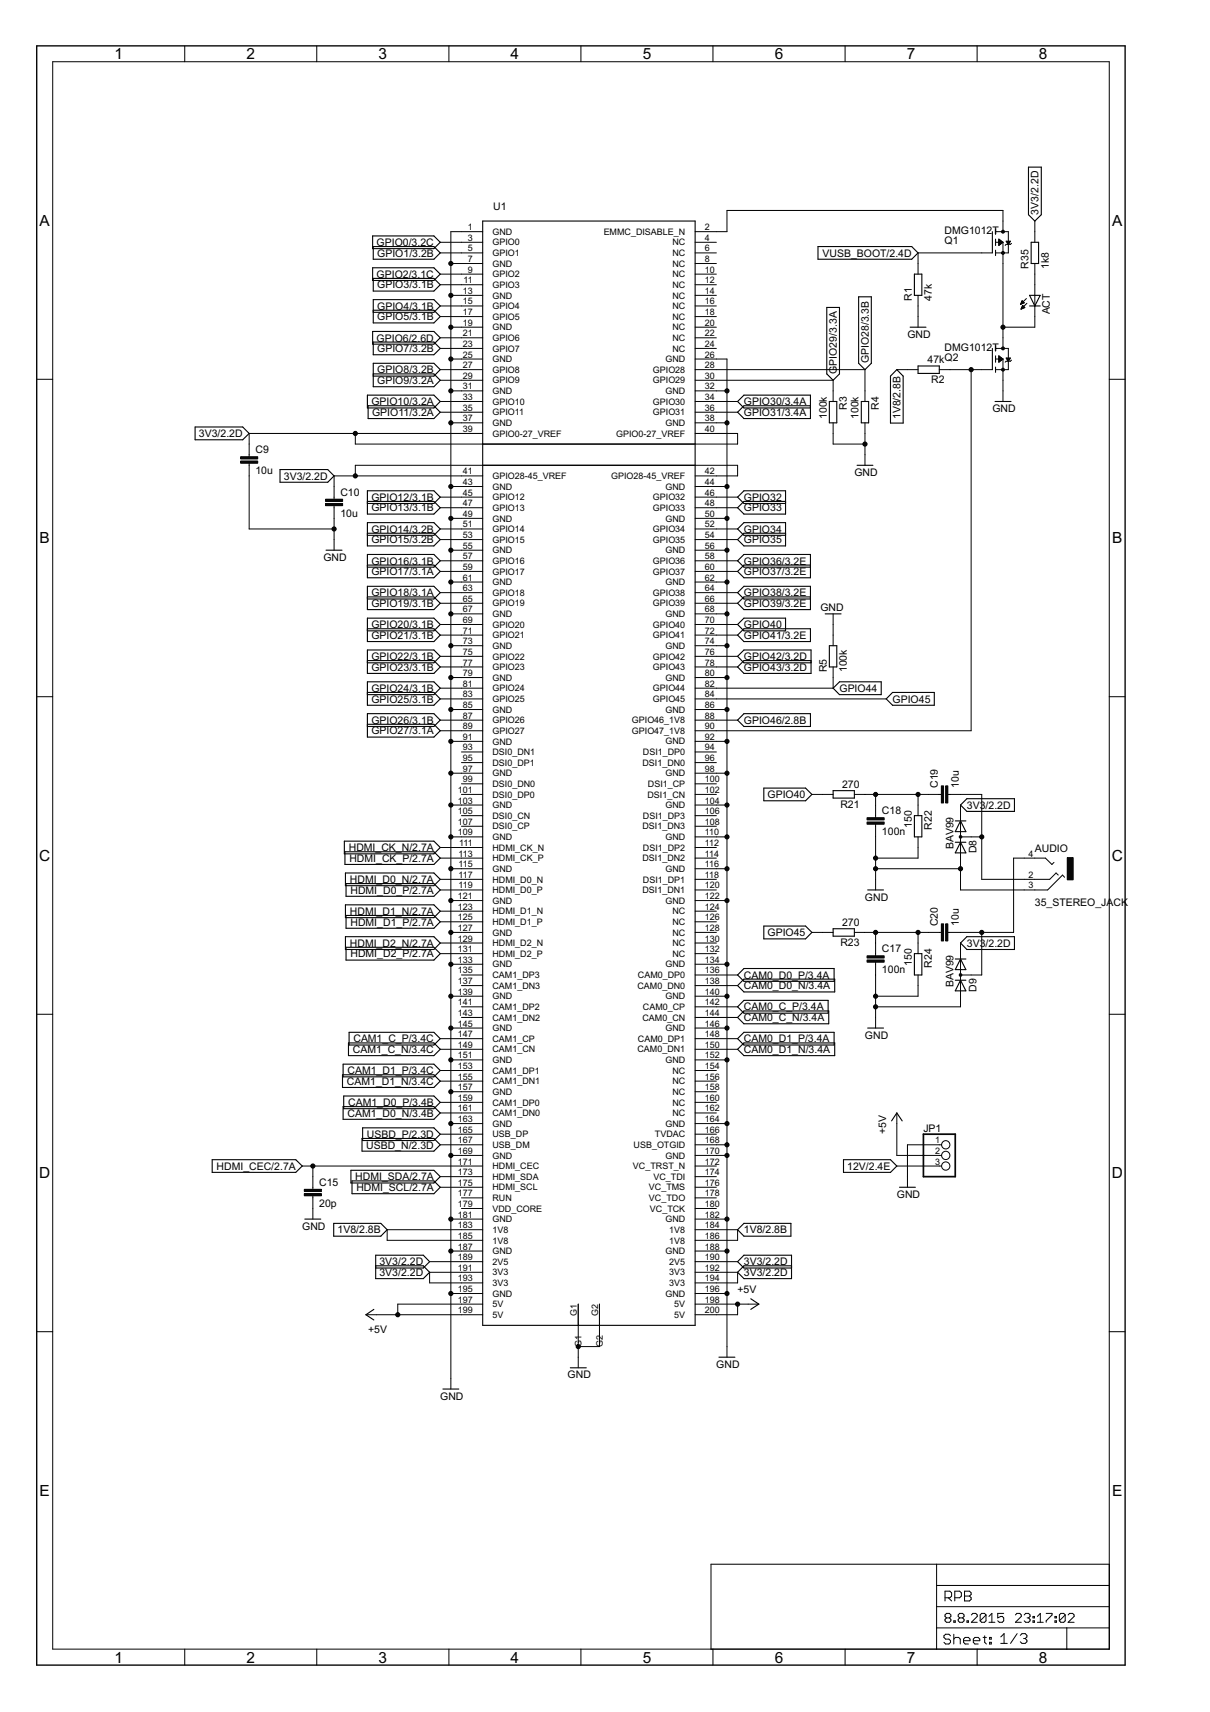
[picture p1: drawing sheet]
<svg xmlns="http://www.w3.org/2000/svg" width="210mm" height="297mm" viewBox="0 0 210 297" stroke-linecap="round" stroke-linejoin="round" font-family="sans-serif">
<g fill="none" stroke="#000" stroke-width=".19">
<path d="M83.7 38.4h36.9v191.6h-36.9zM172.7 39.7v1M178.4 29h2.2v8.3l-1.1 1.1-1.1-1.1zM64.6 40.9h10.7l1.1 1.1-1.1 1.1h-10.7zM64.6 46.5h10.7l1.1 1.1-1.1 1.1h-10.7zM64.6 57.5h10.7l1.1 1.1-1.1 1.1h-10.7zM64.7 42.8h10.6l1.1 1.1-1.1 1.1h-10.6zM64.7 48.3h10.6l1.1 1.1-1.1 1.1h-10.6zM64.7 53.8h10.6l1.1 1.1-1.1 1.1h-10.6v-4h10.6l1.1 1.1-1.1 1.1h-10.6M64.7 59.4h10.6l1.1 1.1-1.1 1.1h-10.6zM141.9 42.8h16.3l1.1 1.1-1.1 1.1h-16.3zM143.4 53.3h2.2v11.6l-1.1 1.1-1.1-1.1z"/>
<path d="M148.9 51.5h2.3v11.5l-1.1 1.1-1.2-1.1zM157.9 56.8h2.7M158.6 47.6h1.3v3.6h-1.3zM172.1 40.2v3.7M172.7 41.5v1.1M172.7 43.4v.9M178.6 51.2h1.8l-.9 1.9zM178.6 53.1h1.8M178.9 42h1.3v3.7h-1.3zM33.8 74.1h8.3l1.1 1.1-1.1 1.1h-8.3zM63.7 68.6h11.6l1.1 1.1-1.1 1.1h-11.6zM63.9 70.4h11.4l1.1 1.1-1.1 1.1h-11.4z"/>
<path d="M64.7 64.9h10.6l1.1 1.1-1.1 1.1h-10.6v-4.1h10.6l1.1 1.1-1.1 1.2h-10.6M83.7 77h36.9M140.6 70.4h-11.5l-1.1 1.1 1.1 1.1h11.5v-4h-11.5l-1.1 1.1 1.1 1.1h11.5M143.9 69.7h1.3v3.7h-1.3zM149.4 69.7h1.3v3.7h-1.3zM155.6 64.1l1.1 1.2v8.1h-2.2v-8.1zM159.3 63.5h3.6v1.3h-3.6zM172.1 60.5v3.6M172.6 69.7h2.8M172.7 60v.9M172.7 61.7v1.1M172.7 63.7v.9"/>
<path d="M48.6 81.5h8.3l1.1 1.1-1.1 1.1h-8.3zM56.6 95.5h2.7M63.7 87h11.6l1.1 1.1-1.1 1.1h-11.6v-4h11.6l1.1 1.1-1.1 1.1h-11.6M63.7 92.5h11.6l1.1 1.1-1.1 1.1h-11.6v-4h11.6l1.1 1.1-1.1 1.1h-11.6M63.7 98h11.6l1.1 1.1-1.1 1.1h-11.6v-4h11.6l1.1 1.1-1.1 1.1h-11.6M83.7 80.7h36.9M136.3 87h-7.2l-1.1 1.1 1.1 1.1h7.2v-4h-7.2l-1.1 1.1 1.1 1.1h7.2M136.3 92.5h-7.2l-1.1 1.1 1.1 1.1h7.2v-4h-7.2l-1.1 1.1 1.1 1.1h7.2M140.6 98h-11.5l-1.1 1.1 1.1 1.1h11.5v-4h-11.5l-1.1 1.1 1.1 1.1h11.5M148.7 80.7h2.7M63.7 114.6h11.6l1.1 1.1-1.1 1.1h-11.6v-4h11.6l1.1 1.1-1.1 1.1h-11.6M63.7 109.1h11.6l1.1 1.1-1.1 1.1h-11.6v-4h11.6l1.1 1.1-1.1 1.1h-11.6"/>
<path d="M63.7 103.6h11.6l1.1 1.1-1.1 1.1h-11.6v-4.1h11.6l1.1 1.1-1.1 1.1h-11.6M128 110.2l1.1-1.1h11.5v2.2h-11.5zM128 108.4l1.1-1.1h7.2v2.2h-7.2zM140.6 103.6h-11.5l-1.1 1.1 1.1 1.1h11.5v-4.1h-11.5l-1.1 1.1 1.1 1.1h11.5M140.7 114.6h-11.6l-1.1 1.1 1.1 1.1h11.6v-4h-11.6l-1.1 1.1 1.1 1.1h11.6M143.2 106.5h2.7M143.9 112h1.3v3.7h-1.3zM144.5 119.4l1.1-1.1h7.3v2.2h-7.3zM63.7 125.7h11.6l1.1 1.1-1.1 1.1h-11.6v-4.1h11.6l1.1 1.1-1.1 1.1h-11.6M63.7 120.1h11.6l1.1 1.2-1.1 1.1h-11.6v-4.1h11.6l1.1 1.1-1.1 1.1h-11.6M129.1 123.8h11.5v2.2h-11.5l-1.1-1.1zM132.5 136.7h7.2l1.1 1.1-1.1 1.1h-7.2z"/>
<path d="M144.5 137.2h3.7v1.3h-3.7zM154.8 120.1h7.3v2.3h-7.3l-1.1-1.1zM166.6 139.7l1.1-1.1h8.3v2.2h-8.3zM59.7 145.9h15.6l1.1 1.1-1.1 1.1h-15.6zM59.8 147.8h15.5l1.1 1.1-1.1 1.1h-15.5zM59.9 151.5h15.4l1.1 1.1-1.1 1.1h-15.4zM59.9 157h15.4l1.1 1.1-1.1 1.1h-15.4zM60 153.3h15.3l1.1 1.1-1.1 1.1h-15.3zM60 158.8h15.3l1.1 1.1-1.1 1.2h-15.3zM150.5 154.4h2.8M158.6 141.5h1.3v3.7h-1.3zM165.7 142.4h1.9"/>
<path d="M165.7 146.1h1.9M166.6 142.4l1 1.9h-1.9zM166.6 146.1l1 1.9h-1.9zM59.9 162.5h15.4l1.1 1.1-1.1 1.1h-15.4zM60 164.4h15.3l1.1 1.1-1.1 1.1h-15.3zM60.6 179.1h14.7l1.1 1.1-1.1 1.1h-14.7zM129.1 168h15.6v2.3h-15.6l-1.1-1.1zM129.1 169.9h15.7v2.2h-15.7l-1.1-1.1zM129.1 173.6h14.6v2.2h-14.6l-1.1-1.1zM129.1 175.4h14.7v2.2h-14.7l-1.1-1.1zM132.5 160.7h7.2l1.1 1.1-1.1 1.1h-7.2zM144.5 161.1h3.7v1.3h-3.7z"/>
<path d="M150.5 178.4h2.8M158.6 165.5h1.3v3.7h-1.3zM165.7 166.4h1.9M165.7 170.1h1.9M166.6 163.6l1.1-1.1h8.3v2.2h-8.3zM166.6 166.4l1 1.8h-1.9zM166.6 170.1l1 1.8h-1.9zM59.4 186.5h15.9l1.1 1.1-1.1 1.1h-15.9zM59.5 184.6h15.8l1.1 1.1-1.1 1.1h-15.8zM59.5 192h15.8l1.1 1.1-1.1 1.1h-15.8zM59.6 190.2h15.7l1.1 1.1-1.1 1.1h-15.7zM60.5 181h14.8l1.1 1.1-1.1 1.1h-14.8z"/>
<path d="M62.8 197.5h12.5l1.1 1.1-1.1 1.1h-12.5zM62.9 195.7h12.4l1.1 1.1-1.1 1.1h-12.4zM128 180.2l1.1-1.1h15.6v2.2h-15.6zM128 182.1l1.1-1.1h15.7v2.2h-15.7zM154.7 194.5l.9-1.4 .9 1.4M36.8 201.2h14.5l1.1 1.1-1.1 1.1h-14.5zM52.9 211.5h2.7M57.9 212.3h8.2l1.1 1.1-1.1 1.1h-8.2zM60.9 203.1h14.4l1.1 1.1-1.1 1.1h-14.4zM61.1 204.9h14.2l1.1 1.1-1.1 1.1h-14.2zM65.2 219.6h8.2l1.1 1.1-1.1 1.1h-8.2v-4h8.2l1.1 1.1-1.1 1.1h-8.2M128 213.4l1.1-1.1h8.1v2.2h-8.1z"/>
<path d="M137.3 219.6h-8.2l-1.1 1.1 1.1 1.1h8.2v-4h-8.2l-1.1 1.1 1.1 1.1h8.2M146.3 201.2h8.2l1.1 1.1-1.1 1.1h-8.2zM156 206h2.8M64.9 227.2l-1.4 .9 1.4 .9M98.9 237.3h2.8M124.7 235.5h2.8M130.2 225.3l1.4 1-1.4 .9M76.8 241h2.8"/>
</g>
<g fill="none" stroke="#000" stroke-width=".17">
<path d="M9.1 10.7h183.3v275.4h-183.3zM32 8v2.7M54.9 8v2.7M77.9 8v2.7M100.8 8v2.7M123.7 8v2.7M146.6 8v2.7M169.5 8v2.7M179.5 38.4v3.6M76.4 42h7.3M76.4 43.9h7.3M76.4 47.6h7.3"/>
<path d="M76.4 49.4h7.3M76.4 53.1h7.3M76.4 54.9h7.3M76.4 58.6h7.3M78.2 45.7h5.5M78.2 51.2h5.5M78.2 56.8h5.5M83.7 40.2h-5.5v200.8M120.6 40.2h5.5v-3.7h47.9v3.7M120.6 42h3.7M120.6 43.9h3.7M120.6 45.7h3.7"/>
<path d="M120.6 47.6h3.7M120.6 49.4h3.7M120.6 51.2h3.7M120.6 53.1h3.7M120.6 54.9h3.7M120.6 56.8h3.7M120.6 58.6h3.7M159.3 51.2v5.6M172.1 43.9h-12.8v3.7M172.7 40.2h2.2v3.7h-2.2M172.7 42h1.3M173.3 42.4h.2"/>
<path d="M173.3 41.8h.4M173.3 42.3h.3M173.3 42.2h.4M173.3 42.2h.5M173.3 42.1h.6M173.3 42h.6M173.3 41.9h.5M173.3 41.5l.7 .5-.7 .6zM173.3 42.5h.1M173.3 41.8h.3M173.3 41.7h.2M173.3 41.6h.1"/>
<path d="M173.3 41.5h.1M174 42v18.5M174.5 41.8h.8l-.4 .6zM174.6 41.9h.6M174.6 42h.6M174.7 42.1h.4M174.8 42.2h.3M174.8 42.2h.2M174.9 42.3h.1M175.5 42.2l-.2 .2h-.8l-.1 .2M177 52.8h.1M177.1 52.7h.2"/>
<path d="M177.1 52.6h.4M177.1 52.6h.5M177.2 53.6h.1M177.2 52.5h.4M177.2 53.5h.3M177.2 52.4h.3M177.2 53.4h.5M177.2 52.3h.3M177.2 53.3h.6M177.3 52.2h.1M177.3 53.3h.4M177.3 52.2l.4 .3-.7 .3z"/>
<path d="M177.3 53.2h.3M177.4 53.1h.1M177.4 53h.1M177.8 53.4l-.4-.4-.3 .6M177.8 53.4l-.7 .2M178.1 51.8l-1.1 1M178.1 52.6l-1 1M179.5 45.7v11.1h-5.5M6.4 65.8h2.7M61.6 75.2v1.8h66.4v-1.8h-7.4M76.4 60.5h7.3M76.4 64.1h7.3"/>
<path d="M76.4 66h7.3M76.4 69.7h7.3M76.4 71.5h7.3M78.2 62.3h5.5M78.2 67.8h5.5M78.2 73.4h5.5M83.7 75.2h-40.5v4M120.6 60.5h3.7M120.6 62.3h5.5v173.2M120.6 64.1h29.5v5.6M120.6 66h23.9v3.7M120.6 67.8h5.5"/>
<path d="M120.6 69.7h7.4M120.6 71.5h7.4M120.6 73.4h5.5M144.5 73.4v3.6h5.6M150.1 73.4v7.3M155.6 64.1h3.7M162.9 64.1h9.2M168.5 64.1v62.7h-47.9M172.7 60.5h2.2v3.6h-2.2M172.7 62.3h1.3M173.3 61.7v1.1l.7-.5M173.3 62.1h.4"/>
<path d="M173.3 62.6h.2M173.3 62.6h.4M173.3 62.5h.5M173.3 62.4h.6M173.3 62.3h.7M173.3 62.3h.6M173.3 62.2h.5M173.3 61.7l.7 .6M173.3 62.8h.1M173.3 62.7h.1M173.3 62h.3M173.3 61.9h.2"/>
<path d="M173.3 61.8h.1M174 62.3v7.4M174.5 62.1h.8l-.4 .6zM174.6 62.2h.7M174.6 62.3h.6M174.7 62.3h.5M174.7 62.4h.4M174.8 62.5h.2M174.8 62.6h.2M174.9 62.6h.1M175.5 62.5l-.2 .2h-.8l-.1 .1M192.4 65.8h2.8"/>
<path d="M43.2 80.3v11.5h14.8M58 87.7v7.8M61.6 82.6v-1.9h66.4v1.9h-7.4M76.4 86.3h7.3M76.4 88.1h7.3M76.4 91.8h7.3M76.4 93.6h7.3M76.4 97.3h7.3M76.4 99.1h7.3M78.2 84.4h5.5M78.2 89.9h5.5M78.2 95.5h5.5"/>
<path d="M83.7 82.6h-25.7v4M120.6 84.4h5.5M120.6 86.3h7.4M120.6 88.1h7.4M120.6 89.9h5.5M120.6 91.8h7.4M120.6 93.6h7.4M120.6 95.5h5.5M120.6 97.3h7.4M120.6 99.1h7.4M76.4 102.8h7.3M76.4 104.7h7.3"/>
<path d="M76.4 108.4h7.3M76.4 110.2h7.3M76.4 113.9h7.3M76.4 115.7h7.3M76.4 119.4h7.3M78.2 101h5.5M78.2 106.5h5.5M78.2 112h5.5M78.2 117.6h5.5M120.6 101h5.5M120.6 102.8h7.4M120.6 104.7h7.4"/>
<path d="M120.6 106.5h5.5M120.6 108.4h7.4M120.6 110.2h7.4M120.6 112h5.5M120.6 113.9h7.4M120.6 115.7h7.4M120.6 117.6h5.5M144.5 115.7v3.7h-23.9M144.5 106.5v5.5M6.4 120.9h2.7M76.4 121.3h7.3M76.4 124.9h7.3"/>
<path d="M76.4 126.8h7.3M78.2 123.1h5.5M78.2 128.6h5.5M78.2 134.2h5.5M78.2 139.7h5.5M80.1 130.5h3.6M80.1 132.3h3.6M80.1 136h3.6M80.1 137.8h3.6M120.6 121.3h33.1M120.6 123.1h5.5M120.6 124.9h7.4"/>
<path d="M120.6 128.6h5.5M120.6 130.5h3.7M120.6 132.3h3.7M120.6 134.2h5.5M120.6 136h3.7M120.6 137.8h3.7M120.6 139.7h5.5M140.8 137.8h3.7M148.2 137.8h15.1M151.9 137.8v4.1M159.3 137.8v3.7M164.4 137.8h5.9v14.8h11.8l1.1-1.1 .4 .3"/>
<path d="M166.6 139.7v14.7h15.1l2.6-2.6 .4 .4M192.4 120.9h2.8M76.4 147h7.3M76.4 148.9h7.3M76.4 152.6h7.3M76.4 154.4h7.3M76.4 158.1h7.3M76.4 159.9h7.3M78.2 145.2h5.5M78.2 150.7h5.5M78.2 156.3h5.5M80.1 141.5h3.6"/>
<path d="M80.1 143.4h3.6M120.6 141.5h3.7M120.6 143.4h3.7M120.6 145.2h5.5M120.6 147h3.7M120.6 148.9h3.7M120.6 150.7h5.5M120.6 152.6h3.7M120.6 154.4h3.7M120.6 156.3h5.5M120.6 158.1h3.7M120.6 159.9h3.7"/>
<path d="M151.9 150.7h14.7M151.9 143v11.4M159.3 145.2v3.7h-7.4M166.6 145.2h3.7M182.8 149.6l-.3 .4-1.1-1.1h-5.6v12.9h-11.4M6.4 176h2.7M76.4 163.6h7.3M76.4 165.5h7.3M78.2 161.8h5.5M78.2 167.3h5.5M78.2 172.8h5.5M78.2 178.4h5.5"/>
<path d="M80.1 169.2h3.6M80.1 171h3.6M80.1 174.7h3.6M80.1 176.5h3.6M120.6 161.8h3.7M120.6 163.6h3.7M120.6 165.5h3.7M120.6 167.3h5.5M120.6 169.2h7.4M120.6 171h7.4M120.6 172.8h5.5M120.6 174.7h7.4"/>
<path d="M120.6 176.5h7.4M120.6 178.4h5.5M140.8 161.8h3.7M148.2 161.8h15.1M151.9 161.8v4M151.9 166.9v11.5M159.3 169.2v3.6h-7.4M159.3 161.8v3.7M166.6 163.6v11.1h-14.7M170.3 161.8v7.4h-3.7M192.4 176h2.8M76.4 180.2h7.3"/>
<path d="M76.4 182.1h7.3M76.4 185.7h7.3M76.4 187.6h7.3M76.4 191.3h7.3M76.4 193.1h7.3M76.4 196.8h7.3M76.4 198.6h7.3M78.2 183.9h5.5M78.2 189.4h5.5M78.2 194.9h5.5M120.6 180.2h7.4M120.6 182.1h7.4"/>
<path d="M120.6 183.9h5.5M120.6 185.7h3.7M120.6 187.6h3.7M120.6 189.4h3.7M120.6 191.3h3.7M120.6 193.1h3.7M120.6 194.9h5.5M120.6 196.8h3.7M120.6 198.6h5.5M155.6 193.1v7.4h7.7M163.3 198.6h-5.9v7.4M52.4 202.3h31.3"/>
<path d="M54.3 202.3v4.1M54.3 207.5v4M74.5 218.9h9.2M76.4 204.2h7.3M76.4 206h7.3M78.2 200.5h5.5M78.2 211.5h5.5M78.2 217.1h5.5M80.1 207.8h3.6M80.1 209.7h3.6M83.7 213.4h-16.5v1.8h16.5M120.6 200.5h5.5"/>
<path d="M120.6 202.3h3.7M120.6 204.2h3.7M120.6 206h3.7M120.6 207.8h3.7M120.6 209.7h3.7M120.6 211.5h5.5M120.6 213.4h7.4v1.8h-7.4M120.6 217.1h5.5M120.6 218.9h7.4M155.6 202.3h7.7M6.4 231.1h2.7M63.5 228.1h20.2"/>
<path d="M78.2 224.4h5.5M83.7 220.7h-9.2v1.9h9.2M83.7 226.3h-14.7v1.8M100.3 226.3v11M104 226.3v7.3h-3.7M120.6 220.7h7.4v1.9h-7.4M120.6 224.4h5.5M120.6 226.3h11M128 226.3v1.8h-7.4M192.4 231.1h2.8M162.5 271.4v14.7M162.5 278.8h29.9"/>
<path d="M162.5 275.1h29.9M163.9 277.2h.9l.3-.3v-.5l-.3-.3h-.9v1.7M164.5 277.2l.6 .6M165.6 277.2h.9l.3-.3v-.5l-.3-.3h-.9v1.7M167.3 276.1h.9l.3 .3v.2l-.3 .3 .3 .3v.3l-.3 .3h-.9zM167.3 276.9h.9M174.1 279.9h-1v.8l.8-.2 .2 .2v.5l-.2 .3h-.5l-.3-.3M181.5 279.9h1v.3l-1 1v.3M192.4 271.4h-69.1v14.7M32 286.1v2.8M54.9 286.1v2.8M77.9 286.1v2.8"/>
<path d="M100.8 286.1v2.8M123.7 286.1v2.8M146.6 286.1v2.8M162.5 282.4h29.9M164.2 280.7l-.3-.2v-.3l.3-.3h.5l.3 .3v.3l-.3 .2M164.2 280.7l-.3 .3v.2l.3 .3h.5l.3-.3v-.2l-.3-.3M164.2 280.7h.5M164.9 283.8l-.3-.3h-.6l-.3 .3v.3l.3 .3h.6l.3 .3v.2l-.3 .3h-.6l-.3-.3M165.5 281.2h.2v.3h-.2zM165.5 283.5v1.7M165.5 284.4l.2-.3h.6l.3 .3v.8M166.5 280.7l-.3-.2v-.3l.3-.3h.5l.2 .3v.3l-.2 .2"/>
<path d="M166.5 280.7l-.3 .3v.2l.3 .3h.5l.2-.3v-.2l-.2-.3M166.5 280.7h.5M167.2 284.7h1.1v-.3l-.3-.3h-.6l-.2 .3v.5l.2 .3h.6M167.7 281.2h.3v.3h-.3zM168.5 280.2l.3-.3h.5l.2 .3v.3l-1 1h1M168.8 284.7h1.2v-.3l-.3-.3h-.6l-.3 .3v.5l.3 .3h.6M169.5 286.1v2.8M170.5 284.1h.6M170.8 283.8v1.1l.3 .3M171 280.2l-.2-.3h-.5l-.3 .3v1M171 280.2v1l-.2 .3h-.5l-.3-.3M171 280.2l-1 1"/>
<path d="M171.6 281.5h1M171.6 280.5l.5-.6v1.6M171.7 284.1h.3v.3h-.3zM171.7 284.9h.3v.3h-.3zM173.6 284l.6-.6v1.7M173.6 285.1h1.1M176.1 280.2l.3-.3h.5l.3 .3v.3l-1.1 1h1.1M176.4 283.4l-1.1 1.7M177 283.7l.3-.3h.5l.3 .3v.3l-.3 .3M177.6 284.3h.2M177.7 280.2l.2-.3h.5l.3 .3v.3l-.3 .2M177.8 284.3l.3 .3v.3l-.3 .2h-.5l-.3-.2"/>
<path d="M178.2 280.7h.2M178.4 280.7l.3 .3v.2l-.3 .3h-.5l-.2-.3M179.2 281.2h.3v.3h-.3zM179.2 280.5h.3v.2h-.3zM180 281.5h1M180 280.5l.5-.6v1.6M183 281.2h.3v.3h-.3zM183 280.5h.3v.2h-.3zM184.8 280.2l-.3-.3h-.5l-.2 .3v1M184.8 280.2v1l-.3 .3h-.5l-.2-.3M184.8 280.2l-1 1M185.1 282.4v3.7"/>
<path d="M185.3 280.2l.2-.3h.6l.2 .3v.3l-1 1h1"/>
<circle cx="164.1" cy="198.6" r=".72"/>
<circle cx="164.1" cy="202.3" r=".72"/>
<circle cx="164.1" cy="200.5" r=".72"/>
</g>
<path d="M6.4 8h188.8v280.9h-188.8z" fill="none" stroke="#000" stroke-width=".23"/>
<g fill="#000" stroke="#000" stroke-width=".17">
<path d="M166.5 145h.3v.4h-.3z" fill-rule="evenodd"/>
<circle cx="78.2" cy="56.8" r=".36"/>
<circle cx="78.2" cy="51.2" r=".36"/>
<circle cx="78.2" cy="45.7" r=".36"/>
<circle cx="174" cy="56.8" r=".36"/>
<circle cx="174" cy="40.2" r=".25"/>
<circle cx="174" cy="43.9" r=".25"/>
<circle cx="61.6" cy="75.2" r=".36"/>
<circle cx="78.2" cy="67.8" r=".36"/>
<circle cx="78.2" cy="62.3" r=".36"/>
<circle cx="78.2" cy="73.4" r=".36"/>
<circle cx="126.1" cy="73.4" r=".36"/>
<circle cx="126.1" cy="67.8" r=".36"/>
<circle cx="150.1" cy="77" r=".36"/>
<circle cx="168.5" cy="64.1" r=".36"/>
<circle cx="174" cy="64.1" r=".25"/>
<circle cx="174" cy="60.5" r=".25"/>
<circle cx="58" cy="91.8" r=".36"/>
<circle cx="61.6" cy="82.6" r=".36"/>
<circle cx="78.2" cy="84.4" r=".36"/>
<circle cx="78.2" cy="95.5" r=".36"/>
<circle cx="78.2" cy="89.9" r=".36"/>
<circle cx="126.1" cy="84.4" r=".36"/>
<circle cx="126.1" cy="95.5" r=".36"/>
<circle cx="126.1" cy="89.9" r=".36"/>
<circle cx="78.2" cy="106.5" r=".36"/>
<circle cx="78.2" cy="101" r=".36"/>
<circle cx="78.2" cy="117.6" r=".36"/>
<circle cx="78.2" cy="112" r=".36"/>
<circle cx="126.1" cy="101" r=".36"/>
<circle cx="126.1" cy="117.6" r=".36"/>
<circle cx="126.1" cy="106.5" r=".36"/>
<circle cx="126.1" cy="112" r=".36"/>
<circle cx="78.2" cy="139.7" r=".36"/>
<circle cx="78.2" cy="134.2" r=".36"/>
<circle cx="78.2" cy="123.1" r=".36"/>
<circle cx="78.2" cy="128.6" r=".36"/>
<circle cx="126.1" cy="123.1" r=".36"/>
<circle cx="126.1" cy="139.7" r=".36"/>
<circle cx="126.1" cy="128.6" r=".36"/>
<circle cx="126.1" cy="134.2" r=".36"/>
<circle cx="151.9" cy="137.8" r=".36"/>
<circle cx="159.3" cy="137.8" r=".36"/>
<circle cx="78.2" cy="156.3" r=".36"/>
<circle cx="78.2" cy="145.2" r=".36"/>
<circle cx="78.2" cy="150.7" r=".36"/>
<circle cx="126.1" cy="145.2" r=".36"/>
<circle cx="126.1" cy="156.3" r=".36"/>
<circle cx="126.1" cy="150.7" r=".36"/>
<circle cx="151.9" cy="148.9" r=".36"/>
<circle cx="151.9" cy="150.7" r=".36"/>
<circle cx="166.6" cy="150.7" r=".36"/>
<circle cx="170.3" cy="145.2" r=".36"/>
<circle cx="78.2" cy="178.4" r=".36"/>
<circle cx="78.2" cy="167.3" r=".36"/>
<circle cx="78.2" cy="172.8" r=".36"/>
<circle cx="78.2" cy="161.8" r=".36"/>
<circle cx="126.1" cy="178.4" r=".36"/>
<circle cx="126.1" cy="167.3" r=".36"/>
<circle cx="126.1" cy="172.8" r=".36"/>
<circle cx="151.9" cy="172.8" r=".36"/>
<circle cx="151.9" cy="174.7" r=".36"/>
<circle cx="151.9" cy="161.8" r=".36"/>
<circle cx="159.3" cy="161.8" r=".36"/>
<circle cx="166.6" cy="169.2" r=".24"/>
<circle cx="170.3" cy="161.8" r=".36"/>
<circle cx="78.2" cy="189.4" r=".36"/>
<circle cx="78.2" cy="183.9" r=".36"/>
<circle cx="78.2" cy="194.9" r=".36"/>
<circle cx="126.1" cy="183.9" r=".36"/>
<circle cx="126.1" cy="194.9" r=".36"/>
<circle cx="126.1" cy="198.6" r=".36"/>
<circle cx="54.3" cy="202.3" r=".36"/>
<circle cx="78.2" cy="211.5" r=".36"/>
<circle cx="78.2" cy="217.1" r=".36"/>
<circle cx="78.2" cy="200.5" r=".36"/>
<circle cx="126.1" cy="217.1" r=".36"/>
<circle cx="126.1" cy="200.5" r=".36"/>
<circle cx="126.1" cy="211.5" r=".36"/>
<circle cx="69" cy="228.1" r=".36"/>
<circle cx="78.2" cy="224.4" r=".36"/>
<circle cx="100.3" cy="233.6" r=".36"/>
<circle cx="126.1" cy="224.4" r=".36"/>
<circle cx="128" cy="226.3" r=".36"/>
</g>
<g fill="#000" stroke="#000" stroke-width=".17">
<path d="M41.7 80h3v.4h-3zM41.7 79.2h3v.4h-3zM56.5 87.4h2.9v.3h-2.9zM56.5 86.6h2.9v.4h-2.9zM163.3 136.4h.4v2.9h-.4zM164 136.4h.4v2.9h-.4zM150.4 142.6h3v.4h-3zM150.4 141.9h3v.4h-3zM185.1 148.8h1.1v3.9h-1.1zM150.4 166.6h3v.3h-3zM150.4 165.8h3v.4h-3zM163.3 160.3h.4v3h-.4z"/>
<path d="M164 160.3h.4v3h-.4zM52.8 207.1h3v.4h-3zM52.8 206.4h3v.3h-3z"/>
</g>
<path d="M160.2 196.8h5.5v7.4h-5.5z" fill="none" stroke="#000" stroke-width=".3"/>
<g font-size="3">
<text x="19.8" y="10.3">1</text>
<text x="42.8" y="10.3">2</text>
<text x="65.7" y="10.3">3</text>
<text x="88.6" y="10.3">4</text>
<text x="111.5" y="10.3">5</text>
<text x="134.4" y="10.3">6</text>
<text x="157.3" y="10.3">7</text>
<text x="180.2" y="10.3">8</text>
<text x="6.9" y="39.2">A</text>
<text x="192.9" y="39.2">A</text>
<text x="6.9" y="94.3">B</text>
<text x="192.9" y="94.3">B</text>
<text x="6.8" y="149.4">C</text>
<text x="192.8" y="149.4">C</text>
<text x="6.8" y="204.4">D</text>
<text x="192.8" y="204.4">D</text>
<text x="6.9" y="259.5">E</text>
<text x="192.9" y="259.5">E</text>
<text x="19.8" y="288.5">1</text>
<text x="42.8" y="288.5">2</text>
<text x="65.7" y="288.5">3</text>
<text x="88.6" y="288.5">4</text>
<text x="111.5" y="288.5">5</text>
<text x="134.4" y="288.5">6</text>
<text x="157.3" y="288.5">7</text>
<text x="180.2" y="288.5">8</text>
</g>
<g font-size="2">
<text x="85.6" y="36.5">U1</text>
<text x="163.9" y="40.6">DMG1012</text>
<text x="172.2" y="40.6">T</text>
<text x="180.2" y="37.2" transform="rotate(-90 180.2 37.2)">3V3/2.2D</text>
<text x="65.3" y="42.7">GPIO0/3.2C</text>
<text x="65.4" y="44.5">GPIO1/3.2B</text>
<text x="142.7" y="44.5">VUSB_BOOT/2.4D</text>
<text x="163.9" y="42.4">Q1</text>
<text x="178.4" y="46.6" transform="rotate(-90 178.4 46.6)">R35</text>
<text x="181.9" y="46.6" transform="rotate(-90 181.9 46.6)">1k8</text>
<text x="65.3" y="48.2">GPIO2/3.1C</text>
<text x="65.4" y="50.1">GPIO3/3.1B</text>
<text x="65.4" y="53.7">GPIO4/3.1B</text>
<text x="158.2" y="52.2" transform="rotate(-90 158.2 52.2)">R1</text>
<text x="161.7" y="52.2" transform="rotate(-90 161.7 52.2)">47k</text>
<text x="65.3" y="59.3">GPIO6/2.6D</text>
<text x="65.4" y="55.6">GPIO5/3.1B</text>
<text x="157.4" y="58.6">GND</text>
<text x="182.1" y="54.6" transform="rotate(-90 182.1 54.6)">ACT</text>
<text x="65.4" y="61.1">GPIO7/3.2B</text>
<text x="65.4" y="64.8">GPIO8/3.2B</text>
<text x="145.2" y="64.9" transform="rotate(-90 145.2 64.9)">GPIO29/3.3A</text>
<text x="150.7" y="63" transform="rotate(-90 150.7 63)">GPIO28/3.3B</text>
<text x="160.9" y="63">47kQ2</text>
<text x="163.9" y="60.8">DMG1012</text>
<text x="172.2" y="60.8">T</text>
<text x="64.4" y="70.3">GPIO10/3.2A</text>
<text x="65.4" y="66.6">GPIO9/3.2A</text>
<text x="129.1" y="70.3">GPIO30/3.4A</text>
<text x="146.9" y="71.1" transform="rotate(-90 146.9 71.1)">R3</text>
<text x="152.4" y="71.1" transform="rotate(-90 152.4 71.1)">R4</text>
<text x="161.5" y="66.5">R2</text>
<text x="172.2" y="71.5">GND</text>
<text x="34.5" y="75.8">3V3/2.2D</text>
<text x="64.6" y="72.2">GPIO11/3.2A</text>
<text x="129.1" y="72.2">GPIO31/3.4A</text>
<text x="143.4" y="72.7" transform="rotate(-90 143.4 72.7)">100k</text>
<text x="148.9" y="72.7" transform="rotate(-90 148.9 72.7)">100k</text>
<text x="156.2" y="72.7" transform="rotate(-90 156.2 72.7)">1V8/2.8B</text>
<text x="44.3" y="82.3">10u</text>
<text x="44.3" y="78.6">C9</text>
<text x="49.2" y="83.2">3V3/2.2D</text>
<text x="148.2" y="82.6">GND</text>
<text x="59.1" y="89.7">10u</text>
<text x="59.1" y="86">C10</text>
<text x="64.4" y="86.9">GPIO12/3.1B</text>
<text x="64.4" y="88.7">GPIO13/3.1B</text>
<text x="129.1" y="86.9">GPIO32</text>
<text x="129.1" y="88.7">GPIO33</text>
<text x="64.4" y="92.4">GPIO14/3.2B</text>
<text x="64.4" y="94.3">GPIO15/3.2B</text>
<text x="129.1" y="92.4">GPIO34</text>
<text x="129.1" y="94.3">GPIO35</text>
<text x="56.1" y="97.3">GND</text>
<text x="64.4" y="98">GPIO16/3.1B</text>
<text x="64.4" y="99.8">GPIO17/3.1A</text>
<text x="129.1" y="97.9">GPIO36/3.2E</text>
<text x="129.1" y="99.8">GPIO37/3.2E</text>
<text x="64.4" y="103.5">GPIO18/3.1A</text>
<text x="64.4" y="105.3">GPIO19/3.1B</text>
<text x="129.1" y="105.3">GPIO39/3.2E</text>
<text x="129.1" y="103.5">GPIO38/3.2E</text>
<text x="142.3" y="106">GND</text>
<text x="64.4" y="109">GPIO20/3.1B</text>
<text x="64.4" y="110.8">GPIO21/3.1B</text>
<text x="129.1" y="110.8">GPIO41/3.2E</text>
<text x="129.1" y="109">GPIO40</text>
<text x="64.4" y="114.5">GPIO22/3.1B</text>
<text x="64.4" y="116.4">GPIO23/3.1B</text>
<text x="129.1" y="116.4">GPIO43/3.2D</text>
<text x="129.1" y="114.5">GPIO42/3.2D</text>
<text x="143.4" y="116.6" transform="rotate(-90 143.4 116.6)">R5</text>
<text x="146.9" y="116.6" transform="rotate(-90 146.9 116.6)">100k</text>
<text x="64.4" y="120.1">GPIO24/3.1B</text>
<text x="64.4" y="121.9">GPIO25/3.1B</text>
<text x="64.4" y="125.6">GPIO26/3.1B</text>
<text x="129.1" y="125.6">GPIO46/2.8B</text>
<text x="145.6" y="120.1">GPIO44</text>
<text x="154.8" y="121.9">GPIO45</text>
<text x="64.4" y="127.4">GPIO27/3.1A</text>
<text x="146.1" y="136.7">270</text>
<text x="162.7" y="136.7" transform="rotate(-90 162.7 136.7)">C19</text>
<text x="166.4" y="136.7" transform="rotate(-90 166.4 136.7)">10u</text>
<text x="133.2" y="138.5">GPIO40</text>
<text x="145.8" y="140.2">R21</text>
<text x="153" y="141.2">C18</text>
<text x="158.2" y="143.6" transform="rotate(-90 158.2 143.6)">150</text>
<text x="161.6" y="143.9" transform="rotate(-90 161.6 143.9)">R22</text>
<text x="167.7" y="140.3">3V3/2.2D</text>
<text x="60.5" y="147.7">HDMI_CK_N/2.7A</text>
<text x="60.6" y="149.5">HDMI_CK_P/2.7A</text>
<text x="153" y="144.9">100n</text>
<text x="165.4" y="147.2" transform="rotate(-90 165.4 147.2)">BAV99</text>
<text x="169.4" y="148.1" transform="rotate(-90 169.4 148.1)">D8</text>
<text x="179.5" y="147.8">AUDIO</text>
<text x="60.7" y="153.2">HDMI_D0_N/2.7A</text>
<text x="60.8" y="155.1">HDMI_D0_P/2.7A</text>
<text x="60.7" y="158.7">HDMI_D1_N/2.7A</text>
<text x="60.8" y="160.6">HDMI_D1_P/2.7A</text>
<text x="146.1" y="160.7">270</text>
<text x="150.1" y="156.3">GND</text>
<text x="162.7" y="160.7" transform="rotate(-90 162.7 160.7)">C20</text>
<text x="166.4" y="160.7" transform="rotate(-90 166.4 160.7)">10u</text>
<text x="179.5" y="157.2">35_STEREO_JACK</text>
<text x="60.7" y="164.3">HDMI_D2_N/2.7A</text>
<text x="60.8" y="166.1">HDMI_D2_P/2.7A</text>
<text x="133.2" y="162.4">GPIO45</text>
<text x="145.8" y="164.2">R23</text>
<text x="153" y="165.2">C17</text>
<text x="158.2" y="167.6" transform="rotate(-90 158.2 167.6)">150</text>
<text x="161.6" y="167.9" transform="rotate(-90 161.6 167.9)">R24</text>
<text x="167.7" y="164.3">3V3/2.2D</text>
<text x="129.1" y="169.8">CAM0_D0_P/3.4A</text>
<text x="129.1" y="171.6">CAM0_D0_N/3.4A</text>
<text x="153" y="168.9">100n</text>
<text x="165.4" y="171.2" transform="rotate(-90 165.4 171.2)">BAV99</text>
<text x="169.4" y="172" transform="rotate(-90 169.4 172)">D9</text>
<text x="129.1" y="175.3">CAM0_C_P/3.4A</text>
<text x="129.1" y="177.2">CAM0_C_N/3.4A</text>
<text x="61.2" y="182.7">CAM1_C_N/3.4C</text>
<text x="61.3" y="180.9">CAM1_C_P/3.4C</text>
<text x="129.1" y="180.9">CAM0_D1_P/3.4A</text>
<text x="129.1" y="182.7">CAM0_D1_N/3.4A</text>
<text x="150.1" y="180.2">GND</text>
<text x="60.2" y="188.2">CAM1_D1_N/3.4C</text>
<text x="60.3" y="186.4">CAM1_D1_P/3.4C</text>
<text x="60.4" y="191.9">CAM1_D0_P/3.4B</text>
<text x="60.3" y="193.8">CAM1_D0_N/3.4B</text>
<text x="63.6" y="197.4">USBD_P/2.3D</text>
<text x="153.7" y="196.8" transform="rotate(-90 153.7 196.8)">+5V</text>
<text x="160.2" y="196.3">JP1</text>
<text x="37.6" y="203">HDMI_CEC/2.7A</text>
<text x="63.5" y="199.3">USBD_N/2.3D</text>
<text x="147" y="203">12V/2.4E</text>
<text x="55.4" y="209.4">20p</text>
<text x="55.4" y="205.7">C15</text>
<text x="61.6" y="204.8">HDMI_SDA/2.7A</text>
<text x="61.8" y="206.6">HDMI_SCL/2.7A</text>
<text x="155.6" y="207.8">GND</text>
<text x="52.4" y="213.4">GND</text>
<text x="58.6" y="214">1V8/2.8B</text>
<text x="129.1" y="214">1V8/2.8B</text>
<text x="65.8" y="221.4">3V3/2.2D</text>
<text x="65.8" y="219.5">3V3/2.2D</text>
<text x="129.1" y="221.4">3V3/2.2D</text>
<text x="129.1" y="219.5">3V3/2.2D</text>
<text x="127.9" y="224.4">+5V</text>
<text x="63.9" y="231.2">+5V</text>
<text x="98.5" y="239.2">GND</text>
<text x="124.3" y="237.3">GND</text>
<text x="76.4" y="242.8">GND</text>
</g>
<g font-size="1.7">
<text x="81.2" y="39.9">1</text>
<text x="81.2" y="41.8">3</text>
<text x="85.4" y="40.7">GND</text>
<text x="104.7" y="40.7">EMMC_DISABLE_N</text>
<text x="122.3" y="39.9">2</text>
<text x="122.3" y="41.8">4</text>
<text x="81.2" y="43.6">5</text>
<text x="81.2" y="45.5">7</text>
<text x="81.2" y="47.3">9</text>
<text x="85.4" y="42.6">GPIO0</text>
<text x="85.4" y="44.4">GPIO1</text>
<text x="85.4" y="46.3">GND</text>
<text x="116.6" y="42.6">NC</text>
<text x="116.6" y="44.4">NC</text>
<text x="116.6" y="46.3">NC</text>
<text x="122.3" y="43.6">6</text>
<text x="122.3" y="45.5">8</text>
<text x="122.3" y="47.3">10</text>
<text x="80.3" y="51">13</text>
<text x="80.3" y="52.8">15</text>
<text x="80.4" y="49.1">11</text>
<text x="85.4" y="48.1">GPIO2</text>
<text x="85.4" y="50">GPIO3</text>
<text x="85.4" y="51.8">GND</text>
<text x="85.4" y="53.6">GPIO4</text>
<text x="116.6" y="48.1">NC</text>
<text x="116.6" y="50">NC</text>
<text x="116.6" y="51.8">NC</text>
<text x="116.6" y="53.6">NC</text>
<text x="122.3" y="49.1">12</text>
<text x="122.3" y="51">14</text>
<text x="122.3" y="52.8">16</text>
<text x="80.3" y="54.7">17</text>
<text x="80.3" y="56.5">19</text>
<text x="80.3" y="58.4">21</text>
<text x="85.4" y="55.5">GPIO5</text>
<text x="85.4" y="57.3">GND</text>
<text x="85.4" y="59.2">GPIO6</text>
<text x="116.6" y="55.5">NC</text>
<text x="116.6" y="57.3">NC</text>
<text x="116.6" y="59.2">NC</text>
<text x="122.3" y="54.7">18</text>
<text x="122.3" y="56.5">20</text>
<text x="122.3" y="58.4">22</text>
<text x="80.3" y="60.2">23</text>
<text x="80.3" y="62">25</text>
<text x="80.3" y="63.9">27</text>
<text x="80.3" y="65.7">29</text>
<text x="85.4" y="61">GPIO7</text>
<text x="85.4" y="62.9">GND</text>
<text x="85.4" y="64.7">GPIO8</text>
<text x="113.3" y="64.7">GPIO28</text>
<text x="115.4" y="62.8">GND</text>
<text x="116.6" y="61">NC</text>
<text x="122.3" y="60.2">24</text>
<text x="122.3" y="62">26</text>
<text x="122.3" y="63.9">28</text>
<text x="122.3" y="65.7">30</text>
<text x="80.3" y="67.6">31</text>
<text x="80.3" y="69.4">33</text>
<text x="80.3" y="71.3">35</text>
<text x="85.4" y="66.5">GPIO9</text>
<text x="85.4" y="68.4">GND</text>
<text x="85.4" y="70.2">GPIO10</text>
<text x="113.3" y="66.5">GPIO29</text>
<text x="113.3" y="70.2">GPIO30</text>
<text x="115.4" y="68.4">GND</text>
<text x="122.3" y="67.6">32</text>
<text x="122.3" y="69.4">34</text>
<text x="122.3" y="71.3">36</text>
<text x="80.3" y="73.1">37</text>
<text x="80.3" y="74.9">39</text>
<text x="85.4" y="72.1">GPIO11</text>
<text x="85.4" y="73.9">GND</text>
<text x="85.4" y="75.7">GPIO0-27_VREF</text>
<text x="106.9" y="75.7">GPIO0-27_VREF</text>
<text x="113.3" y="72.1">GPIO31</text>
<text x="115.4" y="73.9">GND</text>
<text x="122.3" y="73.1">38</text>
<text x="122.3" y="74.9">40</text>
<text x="80.3" y="82.3">41</text>
<text x="85.4" y="83.1">GPIO28-45_VREF</text>
<text x="106" y="83.1">GPIO28-45_VREF</text>
<text x="122.3" y="82.3">42</text>
<text x="80.3" y="84.1">43</text>
<text x="80.3" y="86">45</text>
<text x="80.3" y="87.8">47</text>
<text x="80.3" y="89.7">49</text>
<text x="85.4" y="85">GND</text>
<text x="85.4" y="86.8">GPIO12</text>
<text x="85.4" y="88.6">GPIO13</text>
<text x="113.3" y="86.8">GPIO32</text>
<text x="113.3" y="88.6">GPIO33</text>
<text x="115.4" y="85">GND</text>
<text x="122.3" y="84.1">44</text>
<text x="122.3" y="86">46</text>
<text x="122.3" y="87.8">48</text>
<text x="122.3" y="89.7">50</text>
<text x="80.3" y="91.5">51</text>
<text x="80.3" y="93.4">53</text>
<text x="80.3" y="95.2">55</text>
<text x="85.4" y="90.5">GND</text>
<text x="85.4" y="92.3">GPIO14</text>
<text x="85.4" y="94.2">GPIO15</text>
<text x="113.3" y="92.3">GPIO34</text>
<text x="113.3" y="94.2">GPIO35</text>
<text x="115.4" y="90.5">GND</text>
<text x="122.3" y="91.5">52</text>
<text x="122.3" y="93.4">54</text>
<text x="122.3" y="95.2">56</text>
<text x="80.3" y="97">57</text>
<text x="80.3" y="98.9">59</text>
<text x="80.3" y="100.7">61</text>
<text x="85.4" y="96">GND</text>
<text x="85.4" y="97.9">GPIO16</text>
<text x="85.4" y="99.7">GPIO17</text>
<text x="85.4" y="101.5">GND</text>
<text x="113.3" y="97.9">GPIO36</text>
<text x="113.3" y="99.7">GPIO37</text>
<text x="115.4" y="96">GND</text>
<text x="115.4" y="101.5">GND</text>
<text x="122.3" y="97">58</text>
<text x="122.3" y="98.9">60</text>
<text x="122.3" y="100.7">62</text>
<text x="80.3" y="102.6">63</text>
<text x="80.3" y="104.4">65</text>
<text x="80.3" y="106.3">67</text>
<text x="85.4" y="103.4">GPIO18</text>
<text x="85.4" y="105.2">GPIO19</text>
<text x="85.4" y="107.1">GND</text>
<text x="113.3" y="103.4">GPIO38</text>
<text x="113.3" y="105.2">GPIO39</text>
<text x="115.4" y="107.1">GND</text>
<text x="122.3" y="102.6">64</text>
<text x="122.3" y="104.4">66</text>
<text x="122.3" y="106.3">68</text>
<text x="80.3" y="108.1">69</text>
<text x="80.3" y="109.9">71</text>
<text x="80.3" y="111.8">73</text>
<text x="80.3" y="113.6">75</text>
<text x="85.4" y="108.9">GPIO20</text>
<text x="85.4" y="110.8">GPIO21</text>
<text x="85.4" y="112.6">GND</text>
<text x="113.3" y="108.9">GPIO40</text>
<text x="113.3" y="110.7">GPIO41</text>
<text x="115.4" y="112.6">GND</text>
<text x="122.3" y="108.1">70</text>
<text x="122.3" y="109.9">72</text>
<text x="122.3" y="111.8">74</text>
<text x="122.3" y="113.6">76</text>
<text x="80.3" y="115.5">77</text>
<text x="80.3" y="117.3">79</text>
<text x="80.3" y="119.2">81</text>
<text x="85.4" y="114.4">GPIO22</text>
<text x="85.4" y="116.3">GPIO23</text>
<text x="85.4" y="118.1">GND</text>
<text x="85.4" y="120">GPIO24</text>
<text x="113.3" y="114.4">GPIO42</text>
<text x="113.3" y="116.3">GPIO43</text>
<text x="113.3" y="120">GPIO44</text>
<text x="115.4" y="118.1">GND</text>
<text x="122.3" y="115.5">78</text>
<text x="122.3" y="117.3">80</text>
<text x="122.3" y="119.2">82</text>
<text x="80.3" y="121">83</text>
<text x="80.3" y="122.8">85</text>
<text x="80.3" y="124.7">87</text>
<text x="85.4" y="121.8">GPIO25</text>
<text x="85.4" y="123.6">GND</text>
<text x="85.4" y="125.5">GPIO26</text>
<text x="109.6" y="125.5">GPIO46_1V8</text>
<text x="113.3" y="121.8">GPIO45</text>
<text x="115.4" y="123.6">GND</text>
<text x="122.3" y="121">84</text>
<text x="122.3" y="122.8">86</text>
<text x="122.3" y="124.7">88</text>
<text x="80.3" y="126.5">89</text>
<text x="80.3" y="128.4">91</text>
<text x="80.3" y="130.2">93</text>
<text x="85.4" y="127.3">GPIO27</text>
<text x="85.4" y="129.2">GND</text>
<text x="85.4" y="131">DSI0_DN1</text>
<text x="109.6" y="127.3">GPIO47_1V8</text>
<text x="111.5" y="131">DSI1_DP0</text>
<text x="115.4" y="129.2">GND</text>
<text x="122.3" y="126.5">90</text>
<text x="122.3" y="128.4">92</text>
<text x="122.3" y="130.2">94</text>
<text x="79.4" y="137.6">101</text>
<text x="80.3" y="132">95</text>
<text x="80.3" y="133.9">97</text>
<text x="80.3" y="135.7">99</text>
<text x="85.4" y="132.9">DSI0_DP1</text>
<text x="85.4" y="134.7">GND</text>
<text x="85.4" y="136.5">DSI0_DN0</text>
<text x="111.5" y="132.9">DSI1_DN0</text>
<text x="112.4" y="136.5">DSI1_CP</text>
<text x="115.4" y="134.7">GND</text>
<text x="122.3" y="132">96</text>
<text x="122.3" y="133.9">98</text>
<text x="122.3" y="135.7">100</text>
<text x="122.3" y="137.6">102</text>
<text x="79.4" y="139.4">103</text>
<text x="79.4" y="141.3">105</text>
<text x="79.4" y="143.1">107</text>
<text x="85.4" y="138.4">DSI0_DP0</text>
<text x="85.4" y="140.2">GND</text>
<text x="85.4" y="142.1">DSI0_CN</text>
<text x="85.4" y="143.9">DSI0_CP</text>
<text x="111.5" y="143.9">DSI1_DN3</text>
<text x="111.5" y="142.1">DSI1_DP3</text>
<text x="112.3" y="138.4">DSI1_CN</text>
<text x="115.4" y="140.2">GND</text>
<text x="122.3" y="139.4">104</text>
<text x="122.3" y="141.3">106</text>
<text x="122.3" y="143.1">108</text>
<text x="79.4" y="144.9">109</text>
<text x="79.5" y="148.6">113</text>
<text x="79.7" y="146.8">111</text>
<text x="85.4" y="145.8">GND</text>
<text x="85.4" y="147.6">HDMI_CK_N</text>
<text x="85.4" y="149.4">HDMI_CK_P</text>
<text x="111.5" y="149.4">DSI1_DN2</text>
<text x="111.5" y="147.6">DSI1_DP2</text>
<text x="115.4" y="145.8">GND</text>
<text x="122.3" y="144.9">110</text>
<text x="122.3" y="146.8">112</text>
<text x="122.3" y="148.6">114</text>
<text x="178.4" y="148.6">4</text>
<text x="79.4" y="156">121</text>
<text x="79.5" y="150.5">115</text>
<text x="79.5" y="152.3">117</text>
<text x="79.5" y="154.2">119</text>
<text x="85.4" y="151.3">GND</text>
<text x="85.4" y="153.1">HDMI_D0_N</text>
<text x="85.4" y="155">HDMI_D0_P</text>
<text x="111.5" y="155">DSI1_DN1</text>
<text x="111.5" y="153.1">DSI1_DP1</text>
<text x="115.4" y="151.3">GND</text>
<text x="122.3" y="150.5">116</text>
<text x="122.3" y="152.3">118</text>
<text x="122.3" y="154.2">120</text>
<text x="122.3" y="156">122</text>
<text x="178.4" y="154.2">3</text>
<text x="178.4" y="152.3">2</text>
<text x="79.4" y="157.8">123</text>
<text x="79.4" y="159.7">125</text>
<text x="79.4" y="161.5">127</text>
<text x="85.4" y="156.8">GND</text>
<text x="85.4" y="158.7">HDMI_D1_N</text>
<text x="85.4" y="160.5">HDMI_D1_P</text>
<text x="115.4" y="156.8">GND</text>
<text x="116.6" y="158.6">NC</text>
<text x="116.6" y="160.5">NC</text>
<text x="122.3" y="157.8">124</text>
<text x="122.3" y="159.7">126</text>
<text x="122.3" y="161.5">128</text>
<text x="79.4" y="163.4">129</text>
<text x="79.4" y="165.2">131</text>
<text x="79.4" y="167.1">133</text>
<text x="85.4" y="162.3">GND</text>
<text x="85.4" y="164.2">HDMI_D2_N</text>
<text x="85.4" y="166">HDMI_D2_P</text>
<text x="85.4" y="167.9">GND</text>
<text x="115.4" y="167.9">GND</text>
<text x="116.6" y="162.3">NC</text>
<text x="116.6" y="164.2">NC</text>
<text x="116.6" y="166">NC</text>
<text x="122.3" y="163.4">130</text>
<text x="122.3" y="165.2">132</text>
<text x="122.3" y="167.1">134</text>
<text x="79.4" y="168.9">135</text>
<text x="79.4" y="170.7">137</text>
<text x="79.4" y="172.6">139</text>
<text x="85.4" y="169.7">CAM1_DP3</text>
<text x="85.4" y="171.5">CAM1_DN3</text>
<text x="85.4" y="173.4">GND</text>
<text x="110.6" y="171.5">CAM0_DN0</text>
<text x="110.7" y="169.7">CAM0_DP0</text>
<text x="115.4" y="173.4">GND</text>
<text x="122.3" y="168.9">136</text>
<text x="122.3" y="170.7">138</text>
<text x="122.3" y="172.6">140</text>
<text x="79.4" y="174.4">141</text>
<text x="79.4" y="176.3">143</text>
<text x="79.4" y="178.1">145</text>
<text x="79.4" y="179.9">147</text>
<text x="85.4" y="175.2">CAM1_DP2</text>
<text x="85.4" y="177.1">CAM1_DN2</text>
<text x="85.4" y="178.9">GND</text>
<text x="111.5" y="177.1">CAM0_CN</text>
<text x="111.5" y="175.2">CAM0_CP</text>
<text x="115.4" y="178.9">GND</text>
<text x="122.3" y="174.4">142</text>
<text x="122.3" y="176.3">144</text>
<text x="122.3" y="178.1">146</text>
<text x="122.3" y="179.9">148</text>
<text x="79.4" y="181.8">149</text>
<text x="79.4" y="183.6">151</text>
<text x="79.4" y="185.5">153</text>
<text x="85.4" y="180.8">CAM1_CP</text>
<text x="85.4" y="182.6">CAM1_CN</text>
<text x="85.4" y="184.4">GND</text>
<text x="110.6" y="182.6">CAM0_DN1</text>
<text x="110.7" y="180.8">CAM0_DP1</text>
<text x="115.4" y="184.4">GND</text>
<text x="122.3" y="181.8">150</text>
<text x="122.3" y="183.6">152</text>
<text x="122.3" y="185.5">154</text>
<text x="79.4" y="187.3">155</text>
<text x="79.4" y="189.2">157</text>
<text x="79.4" y="191">159</text>
<text x="85.4" y="186.3">CAM1_DP1</text>
<text x="85.4" y="188.1">CAM1_DN1</text>
<text x="85.4" y="190">GND</text>
<text x="85.4" y="191.8">CAM1_DP0</text>
<text x="116.6" y="186.3">NC</text>
<text x="116.6" y="188.1">NC</text>
<text x="116.6" y="190">NC</text>
<text x="116.6" y="191.8">NC</text>
<text x="122.3" y="187.3">156</text>
<text x="122.3" y="189.2">158</text>
<text x="122.3" y="191">160</text>
<text x="79.4" y="192.8">161</text>
<text x="79.4" y="194.7">163</text>
<text x="79.4" y="196.5">165</text>
<text x="85.4" y="193.7">CAM1_DN0</text>
<text x="85.4" y="195.5">GND</text>
<text x="85.4" y="197.3">USB_DP</text>
<text x="113.6" y="197.3">TVDAC</text>
<text x="115.4" y="195.5">GND</text>
<text x="116.6" y="193.7">NC</text>
<text x="122.3" y="192.8">162</text>
<text x="122.3" y="194.7">164</text>
<text x="122.3" y="196.5">166</text>
<text x="79.4" y="198.4">167</text>
<text x="79.4" y="200.2">169</text>
<text x="79.4" y="202.1">171</text>
<text x="79.4" y="203.9">173</text>
<text x="85.4" y="199.2">USB_DM</text>
<text x="85.4" y="201">GND</text>
<text x="85.4" y="202.9">HDMI_CEC</text>
<text x="109.8" y="202.9">VC_TRST_N</text>
<text x="109.9" y="199.2">USB_OTGID</text>
<text x="115.4" y="201">GND</text>
<text x="122.3" y="198.4">168</text>
<text x="122.3" y="200.2">170</text>
<text x="122.3" y="202.1">172</text>
<text x="122.3" y="203.9">174</text>
<text x="162.2" y="198.4">1</text>
<text x="162.2" y="200.2">2</text>
<text x="162.2" y="202.1">3</text>
<text x="79.4" y="205.7">175</text>
<text x="79.4" y="207.6">177</text>
<text x="79.4" y="209.4">179</text>
<text x="85.4" y="204.7">HDMI_SDA</text>
<text x="85.4" y="206.6">HDMI_SCL</text>
<text x="85.4" y="208.4">RUN</text>
<text x="112.6" y="206.5">VC_TMS</text>
<text x="112.6" y="208.4">VC_TDO</text>
<text x="113.4" y="204.7">VC_TDI</text>
<text x="122.3" y="205.7">176</text>
<text x="122.3" y="207.6">178</text>
<text x="122.3" y="209.4">180</text>
<text x="79.4" y="211.3">181</text>
<text x="79.4" y="213.1">183</text>
<text x="79.4" y="215">185</text>
<text x="85.4" y="210.2">VDD_CORE</text>
<text x="85.4" y="212.1">GND</text>
<text x="85.4" y="213.9">1V8</text>
<text x="85.4" y="215.8">1V8</text>
<text x="112.7" y="210.2">VC_TCK</text>
<text x="115.4" y="212.1">GND</text>
<text x="116.1" y="213.9">1V8</text>
<text x="116.1" y="215.8">1V8</text>
<text x="122.3" y="211.3">182</text>
<text x="122.3" y="213.1">184</text>
<text x="122.3" y="215">186</text>
<text x="79.4" y="216.8">187</text>
<text x="79.4" y="218.6">189</text>
<text x="79.4" y="220.5">191</text>
<text x="85.4" y="217.6">GND</text>
<text x="85.4" y="219.4">2V5</text>
<text x="85.4" y="221.3">3V3</text>
<text x="115.4" y="217.6">GND</text>
<text x="116.1" y="219.4">2V5</text>
<text x="116.1" y="221.3">3V3</text>
<text x="122.3" y="216.8">188</text>
<text x="122.3" y="218.6">190</text>
<text x="122.3" y="220.5">192</text>
<text x="79.4" y="222.3">193</text>
<text x="79.4" y="224.2">195</text>
<text x="79.4" y="226">197</text>
<text x="79.4" y="227.8">199</text>
<text x="85.4" y="223.1">3V3</text>
<text x="85.4" y="225">GND</text>
<text x="85.4" y="226.8">5V</text>
<text x="115.4" y="225">GND</text>
<text x="116.1" y="223.1">3V3</text>
<text x="117" y="226.8">5V</text>
<text x="122.3" y="222.3">194</text>
<text x="122.3" y="224.2">196</text>
<text x="122.3" y="226">198</text>
<text x="122.3" y="227.8">200</text>
<text x="85.4" y="228.7">5V</text>
<text x="100.1" y="228.3" transform="rotate(-90 100.1 228.3)">G1</text>
<text x="100.9" y="233.7" transform="rotate(-90 100.9 233.7)">G1</text>
<text x="103.7" y="228.3" transform="rotate(-90 103.7 228.3)">G2</text>
<text x="104.5" y="233.7" transform="rotate(-90 104.5 233.7)">G2</text>
<text x="117" y="228.7">5V</text>
</g>
</svg>
